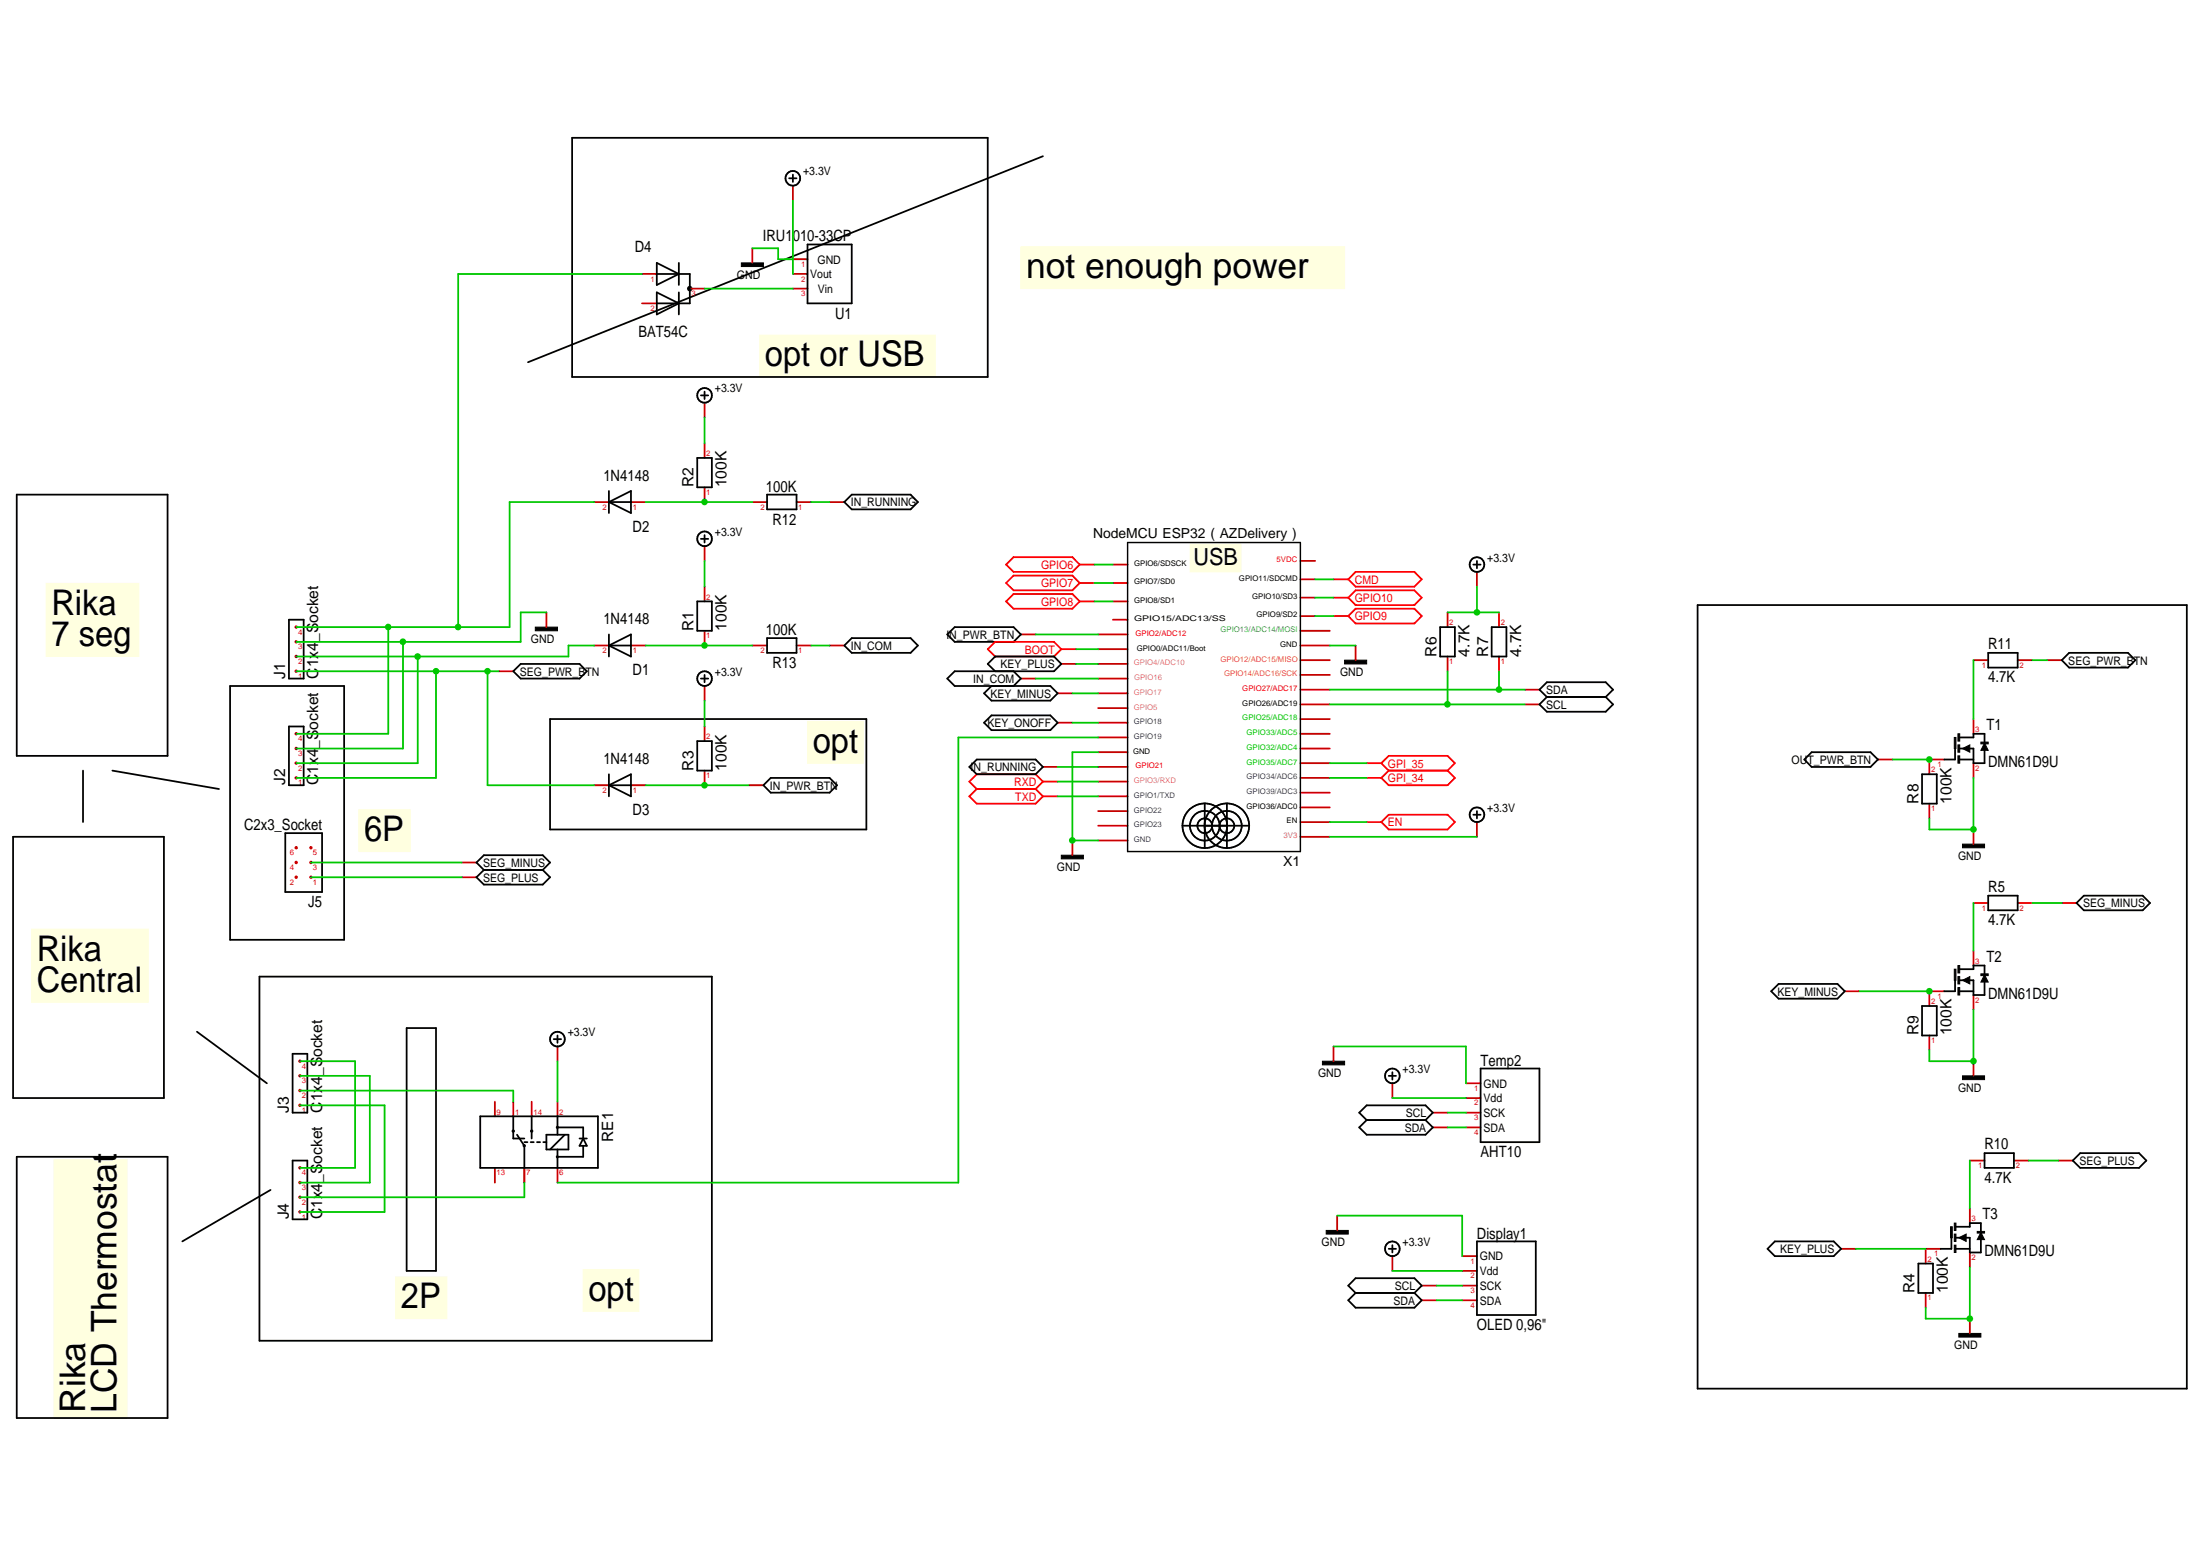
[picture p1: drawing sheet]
<svg xmlns="http://www.w3.org/2000/svg" width="420mm" height="297mm" viewBox="0 0 420 297" stroke-linecap="round" stroke-linejoin="round" font-family="sans-serif">
<g fill="#ffffe0" stroke="#ffffe0" stroke-width=".19">
<path d="M195 47.1h61.8v8h-61.8z"/>
<path d="M111.4 242.4h10.6v7.9h-10.6z"/>
<path d="M145.1 64h33.5v8h-33.5z"/>
<path d="M154.2 137.7h10.7v8h-10.7z"/>
<path d="M75.5 243.8h9.9v7.9h-9.9z"/>
<path d="M68.5 154.6h9.8v8h-9.8z"/>
<path d="M227.3 103.9h9.7v5.3h-9.7z"/>
<path d="M10.3 221.4h14v49.3h-14z"/>
<path d="M8.8 111.4h17.7v13.9h-17.7z"/>
<path d="M6 177.4h22.3v13.9h-22.3z"/>
</g>
<g fill="none" stroke="#000" stroke-width=".34">
<path d="M109.3 26.3h79.3v45.7h-79.3zM150.7 34h1.4M151.4 33.3v1.4M199.2 29.8l-98.4 39.4M125.4 52.3h6.3v5.6h-6.3M125.4 50.2l4.2 2.1-4.2 2.1zM125.4 55.8l4.2 2.1-4.2 2.1zM129.6 50.2v4.2M129.6 55.8v4.2M154.2 46.7h8.5v11.2h-8.5zM3.2 94.4h28.8v49.9h-28.8zM146.5 94.4h5.6v2.8h-5.6z"/>
<path d="M275 119.7h2.9v5.6h-2.9zM281.4 107.8h1.4M282.1 107.1v1.4M284.9 119.7h2.8v5.6h-2.8zM324.2 115.5h93.4v149.6h-93.4zM43.9 131h21.8v48.4h-21.8zM98 128.1l1.4-1.4h11.3l1.4 1.4-1.4 1.4h-11.3zM105.1 137.3h60.4v21h-60.4zM146.5 121.8h5.6v2.8h-5.6zM180.9 121.1l1.4-1.4h11.3l1.4 1.4-1.4 1.4h-11.3zM379.7 124.6h5.6v2.8h-5.6zM395.2 124.6h11.2l1.4 1.4-1.4 1.4h-11.2l-1.4-1.4z"/>
<path d="M2.5 159.7h28.8v49.9h-28.8zM15.9 147.1v9.8M21.5 147.1l20.3 3.5M225.8 157.6a4.3 4.3 0 0 1 5.7-4 4.3 4.3 0 0 1 1.9 6.7M225.8 157.6a4.3 4.3 0 0 0 2.9 4.1 4.3 4.3 0 0 0 4.7-1.4M225.8 157.6h12.8M230.1 153.4v8.5M231.5 157.3v.7M231.5 157.3a1.41 1.41 0 0 0-2.2-.8 1.41 1.41 0 0 0 0 2.3 1.41 1.41 0 0 0 2.2-.8M231.5 157.3a2.84 2.84 0 0 1 3.3-2.5 2.84 2.84 0 0 1 2.2 3.5 2.84 2.84 0 0 1-3.6 2M231.5 158a2.89 2.89 0 0 0 1.9 2.3M234.3 153.4v8.5"/>
<path d="M238.6 157.6a4.3 4.3 0 0 0-5.7-4 4.3 4.3 0 0 0-1.9 6.7M238.6 157.6a4.3 4.3 0 0 1-2.9 4.1 4.3 4.3 0 0 1-4.7-1.4M344.6 145l1.4-1.4h11.2l1.4 1.4-1.4 1.4h-11.2zM367.1 147.8h2.8v5.6h-2.8zM373.4 142.9v2.1h-2.1M374.1 140.8h2.8v-.7h2.1v1.7M374.1 142.9h2.8v2.8h2.1v-2.8M374.1 145h2.8M92.4 166.1l-1.4 1.4 1.4 1.4h11.3l1.4-1.4-1.4-1.4M92.4 166.1h11.3M92.4 166.1l-1.4-1.4 1.4-1.4h11.3l1.4 1.4-1.4 1.4M379.7 171h5.6v2.8h-5.6z"/>
<path d="M398 171h11.2l1.4 1.4-1.4 1.4h-11.2l-1.4-1.4zM37.6 197l13.4 9.8M49.6 186.4h86.4v69.5h-86.4zM77.7 196.3h5.6v46.3h-5.6zM338.3 189.2l1.4-1.4h11.2l1.4 1.4-1.4 1.4h-11.2zM367.1 192h2.8v5.7h-2.8zM373.4 187.1v2.1h-2.1M374.1 185h2.8v-.7h2.1v1.8M374.1 187.1h2.8v2.8h2.1v-2.8M374.1 189.2h2.8M261 213.8l-1.4-1.4 1.4-1.4h11.2l1.4 1.4-1.4 1.4M261 213.8h11.2"/>
<path d="M261 213.8l-1.4 1.4 1.4 1.4h11.2l1.4-1.4-1.4-1.4M265.2 205.4h1.4M265.9 204.7v1.4M282.8 204h11.2v14h-11.2zM3.2 220.8h28.8v49.9h-28.8zM51.7 227.2l-16.9 9.8M265.2 238.4h1.4M265.9 237.7v1.4M282.1 237h11.2v14h-11.2zM339 237h11.2l1.4 1.4-1.4 1.4h-11.2l-1.4-1.4zM372.7 236.3v2.1h-2.1M373.4 238.4h2.8"/>
<path d="M373.4 236.3h2.8v2.8h2.1v-2.8M373.4 234.2h2.8v-.7h2.1v1.7M379 220.1h5.6v2.8h-5.6zM395.9 221.6l1.4-1.5h11.2l1.4 1.5-1.4 1.3h-11.2zM258.9 246.8l-1.4-1.4 1.4-1.4h11.2l1.4 1.4-1.4 1.4M258.9 246.8h11.2M258.9 246.8l-1.4 1.4 1.4 1.4h11.2l1.4-1.4-1.4-1.4M366.4 241.2h2.8v5.6h-2.8z"/>
<circle cx="151.4" cy="34" r="1.41"/>
<circle cx="282.1" cy="107.8" r="1.4"/>
<circle cx="230.1" cy="157.6" r="2.84"/>
<circle cx="234.3" cy="157.6" r="1.42"/>
<circle cx="265.9" cy="205.4" r="1.41"/>
<circle cx="265.9" cy="238.4" r="1.4"/>
</g>
<g fill="none" stroke="#f00" stroke-width=".34">
<path d="M192.2 114.8l1.4-1.4h11.2l1.4 1.4-1.4 1.4h-11.2zM192.2 111.3l1.4-1.4h11.2l1.4 1.4-1.4 1.4h-11.2zM193.6 106.4h11.2l1.4 1.4-1.4 1.4h-11.2l-1.4-1.4zM206.2 114.8h2.8M206.2 111.3h2.8M206.2 107.8h2.8M254.7 117.6h2.8M254.7 114.1h2.8M254.7 110.6h2.8M257.5 117.6l1.4-1.4h11.2l1.4 1.4-1.4 1.4h-11.2zM258.9 112.7h11.2l1.4 1.4-1.4 1.4h-11.2l-1.4-1.4zM258.9 109.2h11.2l1.4 1.4-1.4 1.4h-11.2l-1.4-1.4z"/>
<path d="M188.6 123.9l1.5-1.4h11.2l1.4 1.4-1.4 1.4h-11.2zM202.7 123.9h2.8M186.5 150.6l-1.4 1.4 1.4 1.4h11.3l1.4-1.4M186.5 150.6h11.3M197.8 150.6l1.4 1.4M199.2 152h2.8M199.2 149.2h2.8M199.2 149.2l-1.4-1.4h-11.3l-1.4 1.4 1.4 1.4M199.2 149.2l-1.4 1.4M261 145.7h2.8M261 148.5h2.8M261 156.9h2.8"/>
<path d="M263.8 145.7l1.4-1.4h11.3l1.4 1.4-1.4 1.4M263.8 145.7l1.4 1.4M263.8 156.9l1.4-1.4h11.3l1.4 1.4-1.4 1.4h-11.3zM265.2 147.1h11.3M265.2 147.1l-1.4 1.4M276.5 147.1l1.4 1.4-1.4 1.4h-11.3l-1.4-1.4"/>
</g>
<g fill="none" stroke="#c70000" stroke-width=".34">
<path d="M151.4 35.5v2.7M122.6 52.3h2.8M122.6 57.9h2.8M131.7 55.1h2.9M143.7 47.4v2.8M151.4 55.1h2.8M151.4 52.3h2.8M151.4 49.5h2.8M143.7 95.8h2.8M152.1 95.8h2.8M276.5 116.9v2.8M282.1 109.2v2.8"/>
<path d="M286.3 116.9v2.8M95.2 128.1h2.8M143.7 123.2h2.8M152.1 123.2h2.8M195 121.1h2.8M276.5 125.3v2.8M286.3 125.3v2.8M376.9 126h2.8M376.9 137.3v2.8M385.3 126h2.8M390.9 126h2.9M358.6 145h2.8"/>
<path d="M368.5 153.4v2.8M371.3 145h-2.8v2.8M376.9 145.7v2.8M376.9 158.3v2.8M88.2 167.5h2.8M88.2 164.7h2.8M376.9 172.4h2.8M385.3 172.4h2.8M393.8 172.4h2.8M254.7 199.8v2.8M352.3 189.2h2.8M368.5 197.7v2.8"/>
<path d="M371.3 189.2h-2.8v2.8M376.9 181.5v2.8M376.9 189.9v2.8M265.9 206.8v2.8M273.6 212.4h2.9M273.6 215.2h2.9M280 212.4h2.8M280 215.2h2.8M280 209.6h2.8M280 206.8h2.8M376.9 202.6v2.8M255.4 232.1v2.8"/>
<path d="M265.9 239.8v2.8M279.3 239.8h2.8M351.6 238.4h2.8M370.6 238.4h-2.8v2.8M376.2 221.6h2.8M376.2 230.7v2.8M376.2 239.1v2.8M384.6 221.6h2.8M393.1 221.6h2.8M271.5 245.4h2.8M271.5 248.2h2.8M279.3 245.4h2.8"/>
<path d="M279.3 248.2h2.8M279.3 242.6h2.8M367.8 246.8v2.8M376.2 251.7v2.9"/>
</g>
<g fill="#000" stroke="#000" stroke-width=".19">
<path d="M141.6 50.2h4.2v.7h-4.2zM373.2 140.8h.3v2.1h-.3zM373.9 144.3h.4v1.4h-.4zM373.9 142.2h.4v1.4h-.4zM373.9 140.1h.4v1.4h-.4zM374.8 142.9l1.4-.7v1.4zM379 141.8l.7 1.4h-1.4zM378.3 141.7h1.4v.3h-1.4zM374.8 161.1h4.2v.7h-4.2zM373.2 185h.3v2.1h-.3zM373.9 188.5h.4v1.4h-.4zM373.9 186.4h.4v1.4h-.4z"/>
<path d="M373.9 184.3h.4v1.4h-.4zM374.8 187.1l1.4-.7v1.4zM379 186.1l.7 1.4h-1.4zM378.3 185.9h1.4v.3h-1.4zM252.6 202.6h4.2v.7h-4.2zM374.8 205.4h4.2v.7h-4.2zM253.3 234.9h4.2v.7h-4.2zM372.5 234.2h.4v2.1h-.4zM373.2 237.7h.3v1.4h-.3zM373.2 235.6h.3v1.4h-.3zM373.2 233.5h.3v1.4h-.3zM374.1 236.3l1.4-.7v1.4z"/>
<path d="M378.3 235.2l.7 1.4h-1.4zM377.6 235.1h1.4v.3h-1.4zM374.1 254.6h4.2v.6h-4.2z"/>
</g>
<circle cx="131.7" cy="55.1" r=".52" fill="#000"/>
<g fill="#c70000">
<circle cx="59.4" cy="167.5" r=".33"/>
<circle cx="56.6" cy="161.8" r=".33"/>
<circle cx="59.4" cy="161.8" r=".33"/>
<circle cx="56.6" cy="164.6" r=".33"/>
<circle cx="59.4" cy="164.6" r=".33"/>
<circle cx="56.6" cy="167.5" r=".33"/>
</g>
<g fill="none" stroke="#000" stroke-width=".34">
<path d="M54.5 159h7v11.3h-7zM185.1 146.4l1.4-1.4h11.3l1.4 1.4-1.4 1.4h-11.3zM105.7 198.4h1.5M106.5 197.7v1.4"/>
<circle cx="106.5" cy="198.4" r="1.41"/>
</g>
<path d="M199.2 146.4h2.8M106.5 199.8v2.8" fill="none" stroke="#c70000" stroke-width=".34"/>
<g fill="#c70000">
<circle cx="57.3" cy="222.9" r=".33"/>
<circle cx="57.3" cy="225.8" r=".33"/>
<circle cx="57.3" cy="228.5" r=".33"/>
<circle cx="57.3" cy="231.4" r=".33"/>
</g>
<path d="M55.9 221.6h2.8v11.2h-2.8z" fill="none" stroke="#000" stroke-width=".34"/>
<g fill="#c70000">
<circle cx="57.3" cy="202.6" r=".33"/>
<circle cx="57.3" cy="205.4" r=".33"/>
<circle cx="57.3" cy="208.2" r=".33"/>
<circle cx="57.3" cy="211" r=".33"/>
</g>
<path d="M55.9 201.2h2.8v11.2h-2.8z" fill="none" stroke="#000" stroke-width=".34"/>
<g fill="#c70000">
<circle cx="56.6" cy="140.1" r=".33"/>
<circle cx="56.6" cy="142.9" r=".33"/>
<circle cx="56.6" cy="145.7" r=".33"/>
<circle cx="56.6" cy="148.5" r=".33"/>
</g>
<g fill="none" stroke="#000" stroke-width=".34">
<path d="M133.9 75.5h1.4M134.6 74.8v1.4M116.3 93.7v4.2M116.3 95.8l4.2-2.1v4.2zM116.3 95.8h4.2M133.2 87.4h2.8v5.6h-2.8zM161.2 95.8l1.5-1.4h11.2l1.4 1.4-1.4 1.4h-11.2zM55.2 138.7h2.8v11.2h-2.8zM133.9 129.5h1.4M134.6 128.8v1.4M116.3 149.9h4.2M116.3 147.8v4.2"/>
<path d="M116.3 149.9l4.2-2.1v4.2zM133.2 141.5h2.8v5.6h-2.8zM147.2 148.5h11.2l1.5 1.4-1.5 1.4h-11.2l-1.4-1.4z"/>
<circle cx="134.6" cy="75.5" r="1.41"/>
<circle cx="134.6" cy="129.5" r="1.4"/>
</g>
<g fill="none" stroke="#c70000" stroke-width=".34">
<path d="M134.6 76.9v2.8M113.5 95.8h2.8M120.5 95.8h2.8M134.6 84.6v2.8M134.6 93v2.8M158.4 95.8h2.8M104.4 116.9v2.8M134.6 131v2.8M134.6 138.7v2.8M113.5 149.9h2.8M120.5 149.9h2.8M134.6 147.1v2.8"/>
<path d="M143 149.9h2.8"/>
</g>
<path d="M102.2 119.7h4.3v.7h-4.3z" fill="#000" stroke="#000" stroke-width=".19"/>
<g fill="#c70000">
<circle cx="56.6" cy="119.7" r=".33"/>
<circle cx="56.6" cy="122.5" r=".33"/>
<circle cx="56.6" cy="125.3" r=".33"/>
<circle cx="56.6" cy="128.1" r=".33"/>
</g>
<g fill="none" stroke="#000" stroke-width=".34">
<path d="M55.2 118.3h2.8v11.2h-2.8zM133.2 114.8h2.8v5.6h-2.8zM133.9 102.9h1.4M134.6 102.2v1.4M116.3 121.1v4.2M116.3 123.2l4.2-2.1v4.2zM116.3 123.2h4.2M161.2 123.2l1.5-1.4h11.2l1.4 1.4-1.4 1.4h-11.2zM187.9 138l1.5-1.4h11.2l1.4 1.4-1.4 1.4h-11.2zM190.1 128.1l-1.5-1.4 1.5-1.4h11.2l1.4 1.4-1.4 1.4h-19l-1.4 1.4 1.4 1.5h18.3l1.4 1.4-1.4 1.4h-11.2l-1.5-1.4 1.5-1.4M193.6 128.1l1.4 1.4-1.4 1.5M295.4 133.1l-1.4 1.4 1.4 1.4h11.3l1.4-1.4-1.4-1.4"/>
<path d="M295.4 133.1h11.3M295.4 133.1l-1.4-1.4 1.4-1.5h11.3l1.4 1.5-1.4 1.4M281.4 155.5h1.4M282.1 154.8v1.4M91.7 213.1h22.5v9.8h-22.5zM98 213.1v4.2h2.1M98.7 216.6l1.4 2.1v4.2M100.1 218h.6M101.3 218h.6M101.5 213.1v4.2M102.6 218h.5M103.8 218h.6"/>
<path d="M104.4 216.6h4.2v2.8h-4.2zM106.5 215.2h4.9v2.1M106.5 213.1v3.5M106.5 219.4v3.5M107.9 216.6l-2.8 2.8M110.7 217.3h1.4M111.4 218.7v2.1h-4.9M111.4 217.3l.7 1.4h-1.4z"/>
<circle cx="134.6" cy="102.9" r="1.41"/>
<circle cx="282.1" cy="155.5" r="1.4"/>
</g>
<g fill="none" stroke="#c70000" stroke-width=".34">
<path d="M134.6 104.3v2.8M134.6 112v2.8M212.5 107.8h2.8M212.5 111.3h2.8M212.5 114.8h2.8M212.5 118.3h2.8M248.3 117.6h2.9M248.3 114.1h2.9M248.3 110.6h2.9M248.3 107.1h2.9M113.5 123.2h2.8M120.5 123.2h2.8"/>
<path d="M134.6 120.4v2.8M158.4 123.2h2.8M195 129.5h2.8M202 132.4h2.8M202 138h2.8M202.7 126.7h2.8M209.7 129.5h5.6M209.7 126.7h5.6M209.7 132.4h5.6M209.7 138h5.6M209.7 121.1h5.6M209.7 123.9h5.6"/>
<path d="M209.7 135.2h5.6M248.3 123.2h5.7M248.3 134.5h5.7M248.3 131.7h5.7M248.3 120.4h5.7M248.3 126h5.7M248.3 128.8h5.7M248.3 137.3h5.7M258.9 123.2v2.8M291.2 134.5h2.8M291.2 131.7h2.8M209.7 140.8h5.6"/>
<path d="M209.7 143.6h5.6M209.7 146.4h5.6M209.7 149.2h5.6M209.7 152h5.6M209.7 154.8h5.6M209.7 157.6h5.6M248.3 140.1h5.7M248.3 142.9h5.7M248.3 145.7h5.7M248.3 148.5h5.7M248.3 151.3h5.7M248.3 154.1h5.7"/>
<path d="M248.3 156.9h5.7M248.3 159.7h5.7M282.1 156.9v2.8M204.8 160.4v2.9M209.7 160.4h5.6M94.5 210.3v2.8M98 210.3v2.8M101.5 210.3v2.8M106.5 210.3v2.8M94.5 222.9v2.9M100.1 222.9v2.9M106.5 222.9v2.9"/>
</g>
<path d="M256.8 126h4.2v.7h-4.2zM202.7 163.3h4.2v.7h-4.2z" fill="#000" stroke="#000" stroke-width=".19"/>
<g fill="#000">
<circle cx="98" cy="215.9" r=".32"/>
<circle cx="100.1" cy="218.7" r=".32"/>
<circle cx="101.5" cy="215.9" r=".32"/>
<circle cx="106.5" cy="215.2" r=".3"/>
<circle cx="106.4" cy="220.8" r=".3"/>
</g>
<path d="M215.3 103.6h33v59h-33z" fill="none" stroke="#000" stroke-width=".28"/>
<path d="M209 114.8h3.5M209 111.3h3.5M209 107.8h3.5M251.2 117.6h3.5M251.2 110.6h3.5M251.2 114.1h3.5M254 148.5h7M254 145.7h7" fill="none" stroke="#00c700" stroke-width=".34"/>
<circle cx="134.6" cy="123.2" r=".63" fill="#00c700"/>
<path d="M123.3 123.2h20.4" fill="none" stroke="#00c700" stroke-width=".34"/>
<circle cx="134.6" cy="95.8" r=".63" fill="#00c700"/>
<g fill="none" stroke="#00c700" stroke-width=".34">
<path d="M123.3 95.8h20.4M154.9 95.8h3.5M205.5 123.9h4.2M376.9 126v11.3M202 146.4h7.7M202 152h7.7M202 149.2h7.7M254 156.9h7M59.4 167.5h28.8M59.4 164.7h28.8M376.9 172.4v9.1M388.1 172.4h5.7"/>
<path d="M376.2 221.6v9.1M387.4 221.6h5.7"/>
</g>
<circle cx="368.5" cy="145" r=".63" fill="#00c700"/>
<path d="M134.6 55.1h16.8M79.8 125.3v20.4h-23.2M113.5 123.2h-4.9v2.1h-52M154.9 123.2h3.5M197.8 129.5h11.9M209.7 140.8h-26.7v85h-76.5M361.4 145h7.1M57.3 205.4h13.3v20.4h-13.3M57.3 208.2h40.7v2.1M57.3 211h16.1v20.4h-16.1M57.3 202.6h10.5v20.3h-10.5M100.1 225.8v2.8h-42.8" fill="none" stroke="#00c700" stroke-width=".34"/>
<circle cx="79.8" cy="125.3" r=".63" fill="#00c700"/>
<path d="M388.1 126h2.8" fill="none" stroke="#00c700" stroke-width=".34"/>
<circle cx="93.1" cy="128.1" r=".62" fill="#00c700"/>
<path d="M56.6 128.1h38.6M83.3 128.1v20.4h-26.7M93.1 128.1v21.8h20.4" fill="none" stroke="#00c700" stroke-width=".34"/>
<circle cx="83.3" cy="128.1" r=".63" fill="#00c700"/>
<path d="M197.8 121.1h11.9M123.3 149.9h19.7" fill="none" stroke="#00c700" stroke-width=".34"/>
<circle cx="134.6" cy="149.9" r=".63" fill="#00c700"/>
<path d="M122.6 52.3h-35.1v67.4" fill="none" stroke="#00c700" stroke-width=".34"/>
<circle cx="87.5" cy="119.7" r=".63" fill="#00c700"/>
<path d="M113.5 95.8h-16.2v23.9h-40.7M74.1 119.7v20.4h-17.5" fill="none" stroke="#00c700" stroke-width=".34"/>
<circle cx="74.1" cy="119.7" r=".63" fill="#00c700"/>
<path d="M254.7 199.8h25.3v7M255.4 232.1h23.9v7.7" fill="none" stroke="#00c700" stroke-width=".34"/>
<circle cx="376.2" cy="251.7" r=".63" fill="#00c700"/>
<path d="M376.2 241.9v9.8h-8.4v-2.1" fill="none" stroke="#00c700" stroke-width=".34"/>
<circle cx="376.9" cy="202.6" r=".63" fill="#00c700"/>
<path d="M376.9 192.7v9.9h-8.4v-2.1" fill="none" stroke="#00c700" stroke-width=".34"/>
<circle cx="376.9" cy="158.3" r=".63" fill="#00c700"/>
<path d="M143.7 47.4h4.9v2.1h2.8M376.9 148.5v9.8h-8.4v-2.1" fill="none" stroke="#00c700" stroke-width=".34"/>
<circle cx="76.9" cy="122.5" r=".63" fill="#00c700"/>
<path d="M104.4 116.9h-5v5.6h-42.8M77 122.5v20.4h-20.4M254 123.2h4.9" fill="none" stroke="#00c700" stroke-width=".34"/>
<circle cx="204.8" cy="160.4" r=".63" fill="#00c700"/>
<path d="M209.7 143.6h-4.9v16.8h4.9M265.9 209.6h14.1M265.9 242.6h13.4" fill="none" stroke="#00c700" stroke-width=".34"/>
<circle cx="282.1" cy="116.9" r=".63" fill="#00c700"/>
<path d="M151.4 38.2v14.1M134.6 79.7v4.9M134.6 107.1v4.9M276.5 116.9h9.8M282.1 112v4.9M134.6 133.8v4.9M254 159.7h28.1M106.5 202.6v7.7M276.5 212.4h3.5M274.3 245.4h5" fill="none" stroke="#00c700" stroke-width=".34"/>
<circle cx="276.4" cy="134.5" r=".63" fill="#00c700"/>
<path d="M254 134.5h37.2M276.5 128.1v6.4M276.5 215.2h3.5M274.3 248.2h5" fill="none" stroke="#00c700" stroke-width=".34"/>
<circle cx="286.3" cy="131.6" r=".63" fill="#00c700"/>
<path d="M204.8 132.4h4.9M205.5 126.7h4.2M254 131.7h37.2M286.3 128.1v3.6M354.4 238.4h13.4" fill="none" stroke="#00c700" stroke-width=".34"/>
<circle cx="368.5" cy="189.2" r=".63" fill="#00c700"/>
<path d="M204.8 138h4.9M355.1 189.2h13.4" fill="none" stroke="#00c700" stroke-width=".34"/>
<g font-size="6.8">
<text x="196" y="53.1">not enough power</text>
<text x="146.1" y="70">opt or USB</text>
<text x="9.8" y="117.3">Rika</text>
<text x="9.8" y="123.3">7 seg</text>
<text x="155.2" y="143.7">opt</text>
<text x="69.5" y="160.5">6P</text>
<text x="7" y="183.4">Rika</text>
<text x="7" y="189.4">Central</text>
<text x="76.6" y="249.7">2P</text>
<text x="112.4" y="248.3">opt</text>
<text x="16.3" y="269.7" transform="rotate(-90 16.3 269.7)">Rika</text>
<text x="22.3" y="269.7" transform="rotate(-90 22.3 269.7)">LCD Thermostat</text>
</g>
<text font-size="4.5" x="227.9" y="107.8">USB</text>
<g font-size="3">
<text x="145.7" y="46.1">IRU1010-33CP</text>
<text x="121.2" y="48.1">D4</text>
<text x="121.9" y="64.2">BAT54C</text>
<text x="159.5" y="60.8">U1</text>
<text x="115.2" y="91.7">1N4148</text>
<text x="132.5" y="93" transform="rotate(-90 132.5 93)">R2</text>
<text x="138.8" y="93" transform="rotate(-90 138.8 93)">100K</text>
<text x="146.3" y="93.8">100K</text>
<text x="120.8" y="101.6">D2</text>
<text x="147.5" y="100.2">R12</text>
<text x="115.2" y="119.1">1N4148</text>
<text x="132.5" y="120.4" transform="rotate(-90 132.5 120.4)">R1</text>
<text x="138.8" y="120.4" transform="rotate(-90 138.8 120.4)">100K</text>
<text x="146.3" y="121.2">100K</text>
<text x="274.3" y="125.3" transform="rotate(-90 274.3 125.3)">R6</text>
<text x="280.7" y="125.3" transform="rotate(-90 280.7 125.3)">4.7K</text>
<text x="284.2" y="125.3" transform="rotate(-90 284.2 125.3)">R7</text>
<text x="290.5" y="125.3" transform="rotate(-90 290.5 125.3)">4.7K</text>
<text x="379.7" y="123.9">R11</text>
<text x="54.5" y="129.5" transform="rotate(-90 54.5 129.5)">J1</text>
<text x="60.8" y="129.5" transform="rotate(-90 60.8 129.5)">C1x4_Socket</text>
<text x="120.8" y="128.9">D1</text>
<text x="147.5" y="127.6">R13</text>
<text x="379.7" y="130.2">4.7K</text>
<text x="379.4" y="139.4">T1</text>
<text x="54.5" y="149.9" transform="rotate(-90 54.5 149.9)">J2</text>
<text x="60.8" y="149.9" transform="rotate(-90 60.8 149.9)">C1x4_Socket</text>
<text x="115.2" y="145.8">1N4148</text>
<text x="132.5" y="147.1" transform="rotate(-90 132.5 147.1)">R3</text>
<text x="138.8" y="147.1" transform="rotate(-90 138.8 147.1)">100K</text>
<text x="379.7" y="146.4">DMN61D9U</text>
<text x="120.8" y="155.6">D3</text>
<text x="366.4" y="153.4" transform="rotate(-90 366.4 153.4)">R8</text>
<text x="372.7" y="153.4" transform="rotate(-90 372.7 153.4)">100K</text>
<text x="46.6" y="158.5">C2x3_Socket</text>
<text x="58.9" y="173.2">J5</text>
<text x="379.7" y="170.3">R5</text>
<text x="379.7" y="176.6">4.7K</text>
<text x="379.4" y="183.6">T2</text>
<text x="379.7" y="190.6">DMN61D9U</text>
<text x="366.4" y="197.7" transform="rotate(-90 366.4 197.7)">R9</text>
<text x="372.7" y="197.7" transform="rotate(-90 372.7 197.7)">100K</text>
<text x="282.8" y="203.4">Temp2</text>
<text x="55.2" y="212.4" transform="rotate(-90 55.2 212.4)">J3</text>
<text x="61.5" y="212.4" transform="rotate(-90 61.5 212.4)">C1x4_Socket</text>
<text x="117.1" y="218" transform="rotate(-90 117.1 218)">RE1</text>
<text x="282.8" y="220.8">AHT10</text>
<text x="379" y="219.4">R10</text>
<text x="379" y="225.8">4.7K</text>
<text x="55.2" y="232.8" transform="rotate(-90 55.2 232.8)">J4</text>
<text x="61.5" y="232.8" transform="rotate(-90 61.5 232.8)">C1x4_Socket</text>
<text x="378.7" y="232.8">T3</text>
<text x="282.1" y="236.4">Display1</text>
<text x="379" y="239.8">DMN61D9U</text>
<text x="365.7" y="246.8" transform="rotate(-90 365.7 246.8)">R4</text>
<text x="372" y="246.8" transform="rotate(-90 372 246.8)">100K</text>
<text x="282.1" y="253.8">OLED 0,96&quot;</text>
</g>
<g font-size="2.6">
<text x="208.8" y="102.7">NodeMCU ESP32 ( AZDelivery )</text>
<text x="245" y="165.2">X1</text>
</g>
<g font-size="2.2">
<text x="153.4" y="33.5">+3.3V</text>
<text x="140.7" y="53.2">GND</text>
<text x="154.7" y="53.1">Vout</text>
<text x="156.1" y="50.3">GND</text>
<text x="156.2" y="55.9">Vin</text>
<text x="136.5" y="74.9">+3.3V</text>
<text x="162.5" y="96.7">IN_RUNNING</text>
<text x="136.5" y="102.3">+3.3V</text>
<text x="284" y="107.2">+3.3V</text>
<text x="101.4" y="122.8">GND</text>
<text x="162.5" y="124.1">IN_COM</text>
<text x="180.7" y="121.9">IN_PWR_BTN</text>
<text x="99.3" y="129">SEG_PWR_BTN</text>
<text x="136.5" y="129">+3.3V</text>
<text x="185.9" y="130.4">IN_COM</text>
<text x="191.1" y="127.6">KEY_PLUS</text>
<text x="255.9" y="129.1">GND</text>
<text x="395" y="126.9">SEG_PWR_BTN</text>
<text x="189.1" y="133.2">KEY_MINUS</text>
<text x="295.3" y="135.3">SCL</text>
<text x="295.3" y="132.5">SDA</text>
<text x="188.6" y="138.8">KEY_ONOFF</text>
<text x="185.4" y="147.2">IN_RUNNING</text>
<text x="342.2" y="145.8">OUT_PWR_BTN</text>
<text x="147" y="150.7">IN_PWR_BTN</text>
<text x="284" y="155">+3.3V</text>
<text x="92.3" y="165.5">SEG_MINUS</text>
<text x="201.8" y="166.3">GND</text>
<text x="374" y="164.2">GND</text>
<text x="92.3" y="168.3">SEG_PLUS</text>
<text x="397.8" y="173.2">SEG_MINUS</text>
<text x="339.5" y="190.1">KEY_MINUS</text>
<text x="108.4" y="197.8">+3.3V</text>
<text x="251.7" y="205.6">GND</text>
<text x="267.9" y="204.8">+3.3V</text>
<text x="283.3" y="207.6">GND</text>
<text x="374" y="208.4">GND</text>
<text x="268.5" y="213.2">SCL</text>
<text x="283.3" y="213.2">SCK</text>
<text x="283.3" y="210.4">Vdd</text>
<text x="268.3" y="216">SDA</text>
<text x="283.3" y="216">SDA</text>
<text x="397.1" y="222.4">SEG_PLUS</text>
<text x="252.4" y="237.9">GND</text>
<text x="267.9" y="237.8">+3.3V</text>
<text x="340" y="239.2">KEY_PLUS</text>
<text x="282.6" y="243.4">Vdd</text>
<text x="282.6" y="240.6">GND</text>
<text x="266.1" y="249.1">SDA</text>
<text x="266.4" y="246.3">SCL</text>
<text x="282.6" y="249.1">SDA</text>
<text x="282.6" y="246.3">SCK</text>
<text x="373.2" y="257.6">GND</text>
</g>
<g font-size="2.2" fill="#f00">
<text x="198.8" y="112.1">GPIO7</text>
<text x="198.8" y="108.6">GPIO6</text>
<text x="258.7" y="111.4">CMD</text>
<text x="198.8" y="115.6">GPIO8</text>
<text x="258.7" y="118.4">GPIO9</text>
<text x="258.7" y="114.9">GPIO10</text>
<text x="195.7" y="124.8">BOOT</text>
<text x="265.1" y="146.5">GPI_35</text>
<text x="265.1" y="149.3">GPI_34</text>
<text x="193.7" y="150">RXD</text>
<text x="193.9" y="152.8">TXD</text>
<text x="265.1" y="157.8">EN</text>
</g>
<g font-size="1.5" fill="#c70000">
<text x="124.2" y="53.7">1</text>
<text x="153" y="53.7">2</text>
<text x="153" y="50.9">1</text>
<text x="124.2" y="59.4">2</text>
<text x="132.1" y="56.5">3</text>
<text x="153" y="56.5">3</text>
<text x="134.9" y="87.1">2</text>
<text x="134.9" y="94.5">1</text>
<text x="115.1" y="97.3">2</text>
<text x="120.8" y="97.3">1</text>
<text x="145.3" y="97.3">2</text>
<text x="152.4" y="97.3">1</text>
<text x="134.9" y="114.5">2</text>
<text x="276.8" y="119.4">2</text>
<text x="286.6" y="119.4">2</text>
<text x="56.9" y="121.2">4</text>
<text x="56.9" y="124">3</text>
<text x="115.1" y="124.7">2</text>
<text x="120.8" y="124.7">1</text>
<text x="134.9" y="121.9">1</text>
<text x="145.3" y="124.7">2</text>
<text x="152.4" y="124.7">1</text>
<text x="56.9" y="126.8">2</text>
<text x="56.9" y="129.6">1</text>
<text x="276.8" y="126.8">1</text>
<text x="286.6" y="126.8">1</text>
<text x="378.5" y="127.5">1</text>
<text x="385.7" y="127.5">2</text>
<text x="56.9" y="141.5">4</text>
<text x="134.9" y="141.2">2</text>
<text x="377.2" y="139.7">3</text>
<text x="56.9" y="144.3">3</text>
<text x="56.9" y="147.1">2</text>
<text x="56.9" y="149.9">1</text>
<text x="134.9" y="148.5">1</text>
<text x="368.8" y="147.5">2</text>
<text x="370.1" y="146.4">1</text>
<text x="377.2" y="147.1">2</text>
<text x="115.1" y="151.3">2</text>
<text x="120.8" y="151.3">1</text>
<text x="368.8" y="154.9">1</text>
<text x="55.4" y="163.3">6</text>
<text x="55.4" y="166.1">4</text>
<text x="59.7" y="163.3">5</text>
<text x="59.7" y="166.1">3</text>
<text x="55.4" y="168.9">2</text>
<text x="59.7" y="168.9">1</text>
<text x="378.5" y="173.8">1</text>
<text x="385.7" y="173.8">2</text>
<text x="377.2" y="184">3</text>
<text x="368.8" y="191.7">2</text>
<text x="370.1" y="190.7">1</text>
<text x="377.2" y="191.4">2</text>
<text x="368.8" y="199.1">1</text>
<text x="57.6" y="204">4</text>
<text x="57.6" y="206.8">3</text>
<text x="57.6" y="209.6">2</text>
<text x="281.5" y="208.2">1</text>
<text x="57.6" y="212.4">1</text>
<text x="94.8" y="212.8">9</text>
<text x="98.4" y="212.8">1</text>
<text x="101.9" y="212.8">14</text>
<text x="106.8" y="212.8">2</text>
<text x="281.5" y="213.8">3</text>
<text x="281.5" y="211">2</text>
<text x="281.5" y="216.7">4</text>
<text x="57.6" y="224.4">4</text>
<text x="57.6" y="227.2">3</text>
<text x="94.8" y="224.4">13</text>
<text x="100.5" y="224.4">7</text>
<text x="106.8" y="224.4">6</text>
<text x="377.8" y="223">1</text>
<text x="385" y="223">2</text>
<text x="57.6" y="230">2</text>
<text x="57.6" y="232.8">1</text>
<text x="376.5" y="233.2">3</text>
<text x="369.4" y="239.8">1</text>
<text x="280.8" y="244.1">2</text>
<text x="280.8" y="241.2">1</text>
<text x="368.1" y="240.9">2</text>
<text x="376.5" y="240.5">2</text>
<text x="280.8" y="249.7">4</text>
<text x="280.8" y="246.9">3</text>
<text x="368.1" y="248.3">1</text>
</g>
<g font-size="1.5" fill="#f00">
<text x="243.8" y="107.4">5VDC</text>
<text x="216.9" y="121.4">GPIO2/ADC12</text>
<text x="237.3" y="131.9">GPIO27/ADC17</text>
<text x="216.9" y="146.7">GPIO21</text>
</g>
<g font-size="1.5">
<text x="216.6" y="108.1">GPIO6/SDSCK</text>
<text x="216.6" y="111.6">GPIO7/SD0</text>
<text x="236.6" y="110.9">GPIO11/SDCMD</text>
<text x="216.6" y="115.1">GPIO8/SD1</text>
<text x="216.6" y="118.6">GPIO15/ADC13/SS</text>
<text x="239.2" y="114.4">GPIO10/SD3</text>
<text x="240" y="117.9">GPIO9/SD2</text>
<text x="217.1" y="124.2">GPIO0/ADC11/Boot</text>
<text x="244.5" y="123.5">GND</text>
<text x="237.3" y="134.7">GPIO26/ADC19</text>
<text x="216.4" y="143.9">GND</text>
<text x="238.1" y="154.4">GPIO36/ADC0</text>
<text x="245.7" y="157.2">EN</text>
</g>
<text font-size="1.5" fill="#009696" x="233.1" y="120.7">GPIO13/ADC14/MOSI</text>
<g font-size="1.5" fill="#f0f">
<text x="216.5" y="127">GPIO4/ADC10</text>
<text x="216.6" y="129.8">GPIO16</text>
<text x="216.5" y="132.6">GPIO17</text>
<text x="216.5" y="135.4">GPIO5</text>
<text x="216.5" y="149.5">GPIO3/RXD</text>
</g>
<g font-size="1.5" fill="#ff8000">
<text x="233.1" y="126.3">GPIO12/ADC15/MISO</text>
<text x="233.8" y="129.1">GPIO14/ADC16/SCK</text>
</g>
<g font-size="1.5" fill="#00c700">
<text x="237.3" y="137.5">GPIO25/ADC18</text>
<text x="238.1" y="140.4">GPIO33/ADC5</text>
<text x="238.1" y="143.2">GPIO32/ADC4</text>
<text x="238.1" y="146">GPIO35/ADC7</text>
</g>
<g font-size="1.5" fill="#00f">
<text x="216.5" y="138.3">GPIO18</text>
<text x="216.5" y="141.1">GPIO19</text>
<text x="238.1" y="148.8">GPIO34/ADC6</text>
<text x="216.5" y="152.3">GPIO1/TXD</text>
<text x="216.5" y="155.1">GPIO22</text>
<text x="238.1" y="151.6">GPIO39/ADC3</text>
<text x="216.5" y="157.9">GPIO23</text>
<text x="216.5" y="160.7">GND</text>
</g>
<text font-size="1.5" fill="#bd05bd" x="245.2" y="160">3V3</text>
</svg>
